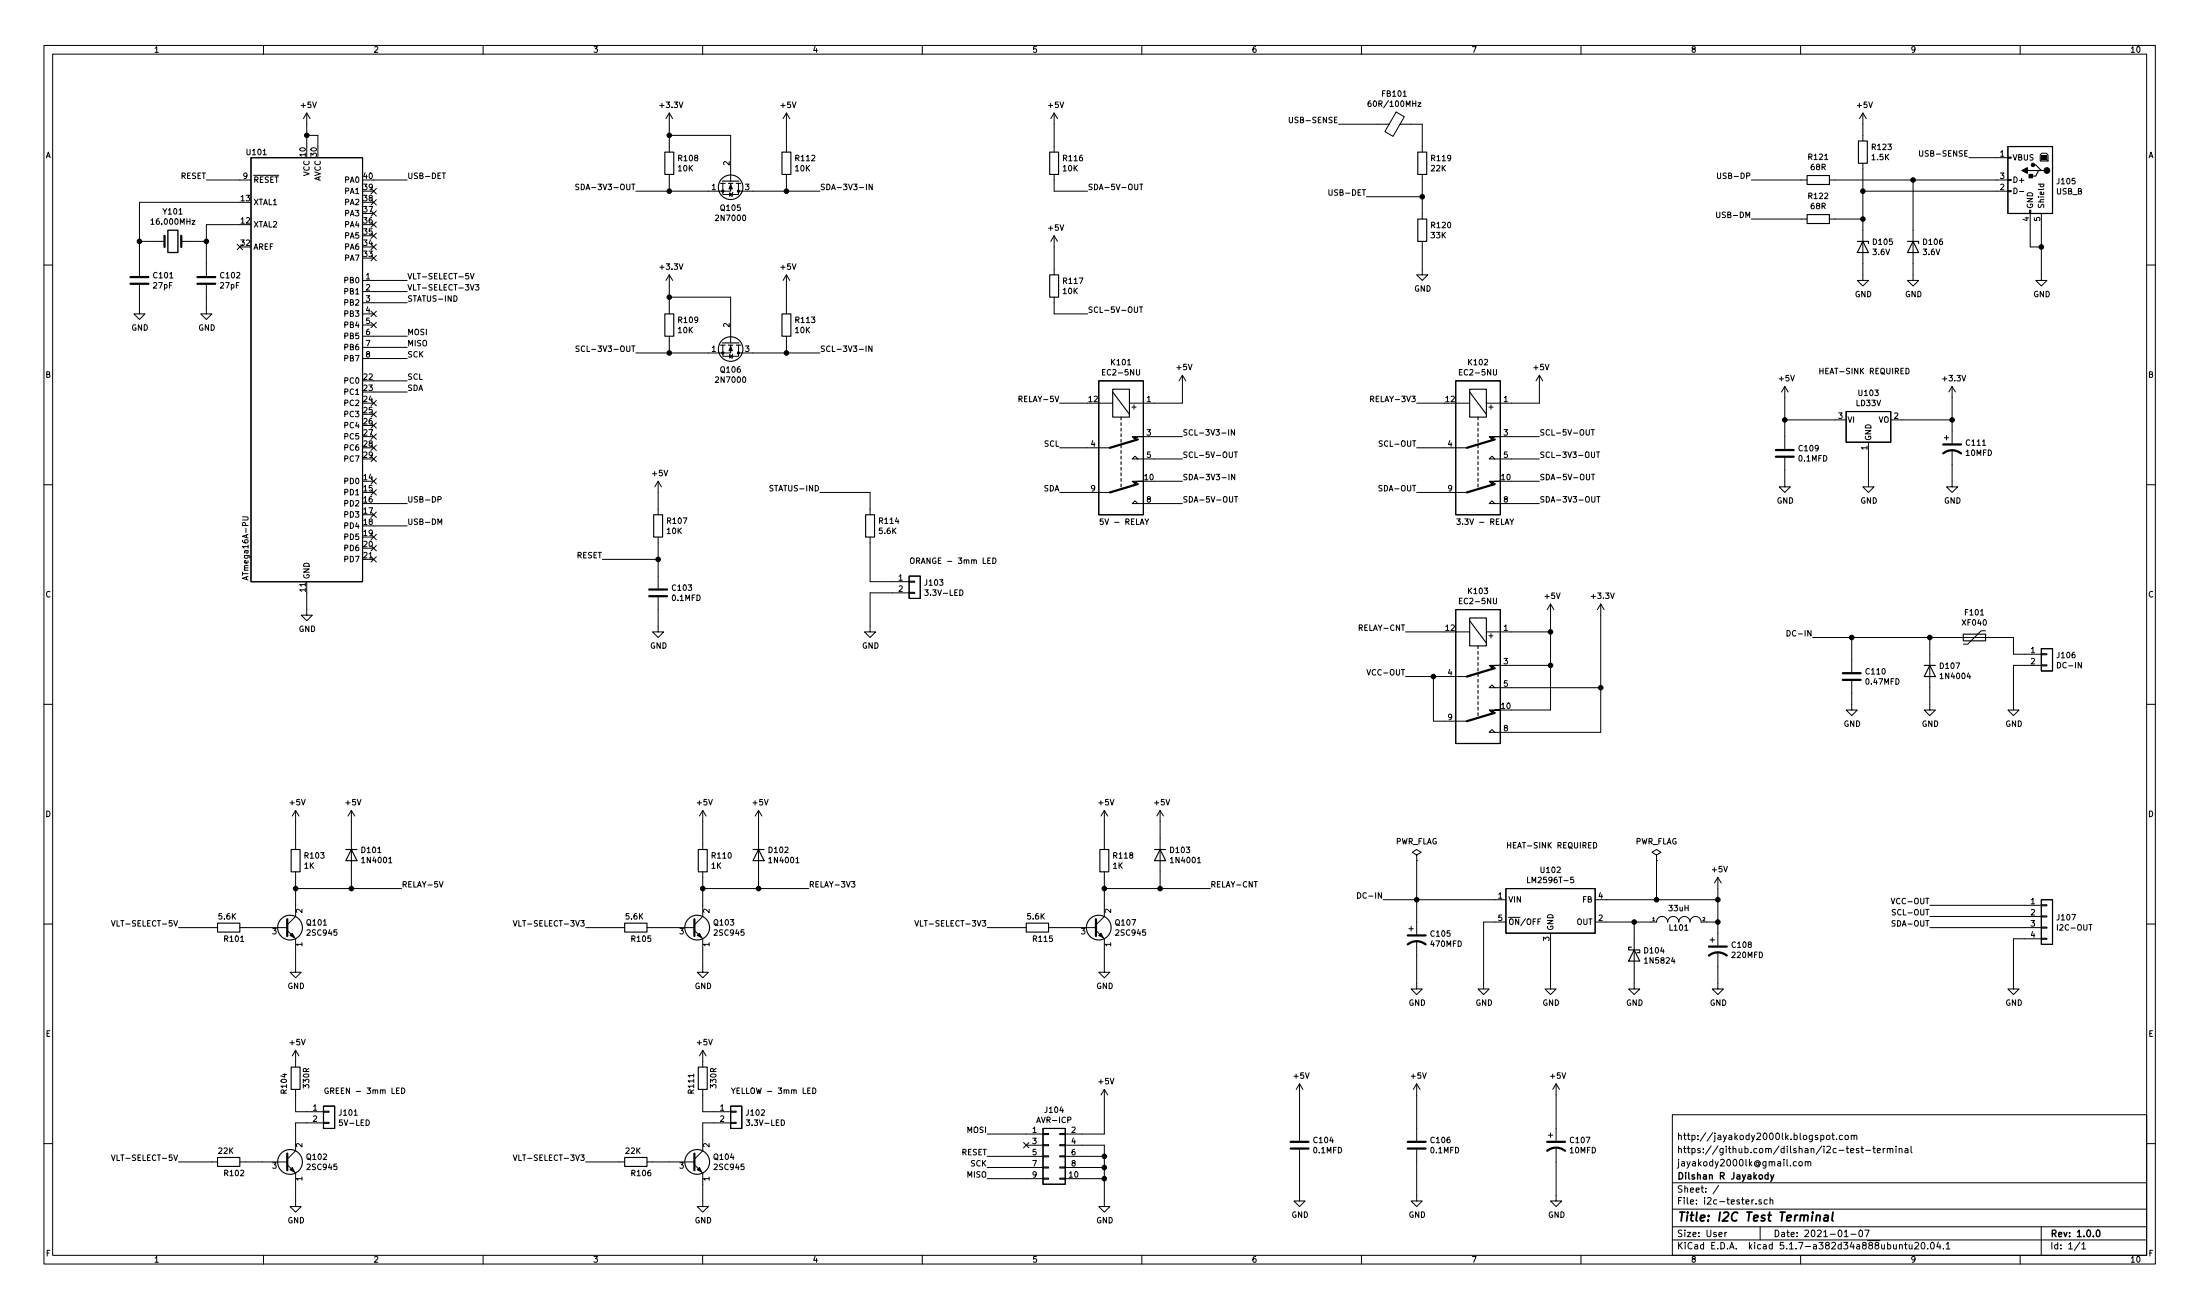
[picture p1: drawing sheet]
<svg xmlns="http://www.w3.org/2000/svg" width="501mm" height="298mm" viewBox="0 0 501 298" stroke-linecap="round" stroke-linejoin="round" font-family="sans-serif">
<g fill="none" stroke="#000" stroke-width=".23">
<path d="M10 10.3h480.8v277.4h-480.8zM12 12.3h476.8v273.5h-476.8zM60 10.3v2M110 10.3v2M160 10.3v2M210 10.3v2M260 10.3v2M310 10.3v2M360 10.3v2M410 10.3v2M460 10.3v2M69.8 25.7l-.7 1.3"/>
<path d="M69.8 25.7v7.7M69.8 25.7l.8 1.3M69.8 30.8h2.6v2.6M100.7 39.4h.7M152.4 25.7v8.9M152.4 39.7v3.8M152.4 25.7l-.8 1.3M152.4 25.7l.8 1.3M152.4 30.8h14v10.4M179.1 25.7v8.9M179.1 39.7v3.8M179.1 25.7l-.8 1.3"/>
<path d="M179.1 25.7l.7 1.3M240 39.7v3.8h7.6M240 25.7v8.9M240 25.7l-.7 1.3M240 25.7l.8 1.3M293.6 26.7v1l.2 .2 .5-.2v-1M304.8 28.3h11.5M312.1 23h-.4l-.2 .5 .1 .6 .5 .1v-.7l-.4-.1-.2 .3M317.9 25.5l1.9 1.1-2.6 4.4-1.9-1zM318.8 28.3h5v6.3M322.9 23.4h.6l-.6 .8h.6M323.8 39.7v10.2"/>
<path d="M391.1 39.4v1l.2 .2 .5-.2v-1M424.2 37.2v26.6h1.2l-1.2 1.3-1.3-1.3h1.3M424.2 25.7v6.4M424.2 25.7l-.8 1.3M424.2 25.7l.7 1.3M437.1 34.3v1l.2 .3 .5-.3v-1M448.3 35.9h8.9M457.2 35.8h.8v.2h-.8zM464.9 34.9h1.1l.3 .4v1.4h-1.7v-1.4zM31.7 54.9h5.8M34.4 50.1l.3-.3v1.3M34.4 51.1h.7"/>
<path d="M41.3 54.9h5.7M47 41h10.1M54 55.6l1.2 1.2M54.6 46.1h-22.9v16.7M54.6 51.1h-7.6v11.7M55.2 55.6l-1.2 1.2M84.5 58.1l1.2 1.3M84.5 55.6l1.2 1.2M84.5 53.1l1.2 1.2M84.5 50.5l1.2 1.2M84.5 48l1.2 1.2M84.5 45.4l1.2 1.3"/>
<path d="M84.5 42.9l1.2 1.2M85.1 41h7.6M85.7 58.1l-1.2 1.3M85.7 55.6l-1.2 1.2M85.7 53.1l-1.2 1.2M85.7 50.5l-1.2 1.2M85.7 48l-1.2 1.2M85.7 45.4l-1.2 1.3M85.7 42.9l-1.2 1.2M131.8 42h-.7v.4l.6 .3 .1 .3-.2 .2-.5-.1M132.4 41.9a.64 .64 0 0 1 .7 .7 .64 .64 0 0 1-.7 .6zM164.6 41.7v2.6h3.5v-2.6"/>
<path d="M166.1 43.9l.7 .4-.7 .4zM166.4 41.7v1.8h-21.6M166.9 43.8l-.3 1M168.1 43.5h18.6M197.3 41.9v1.3M198.6 41.9v1.3l-.7-1.3v1.3M240 53.7v8.9M240 53.7l-.7 1.2M240 53.7l.8 1.2M258.4 41.9v1.1l.2 .2 .5-.2v-1.1M259.5 41.9h.7M259.9 41.9v1.3"/>
<path d="M302.6 43.2v1l.2 .3 .5-.3v-1M311.1 44.8h12.7M323.8 54.9v7.7h1.3l-1.3 1.2-1.2-1.2h1.2M390.9 48.3v1l.2 .2 .5-.2v-1M398.8 49.9h12.7M398.8 41h12.7M416.6 49.9h7.6M416.6 41h40.6M424.2 43.5h33M435.6 41v22.8h1.3l-1.3 1.3-1.3-1.3h1.3M457.2 43.4h.8v.2h-.8zM457.2 40.8h.8v.3h-.8z"/>
<path d="M458.6 42.8a.64 .64 0 0 1 .7 .6 .64 .64 0 0 1-.7 .7zM459.8 43.6h1M462.2 47.8h.2v.8h-.2zM462.3 48.6v7.6h2.5M464.1 41.9h1.3M464.6 41.9l-.1 .4 .3 .2 .5-.1v-.5M464.8 48.6v15.2h1.3l-1.3 1.3-1.3-1.3h1.3M10 60.3h2M31.7 64.9v6.6h1.3l-1.3 1.2-1.2-1.2h1.2M47 64.9v6.6h1.3l-1.3 1.2-1.3-1.2h1.3M82.5 63.8h10.2M82.5 66.4h10.2"/>
<path d="M82.5 68.9h10.2M82.5 71.5h2.6M82.5 74h2.6M82.5 76.5h10.2M82.5 79.1h10.2M84.5 70.8l1.2 1.3M84.5 73.4l1.2 1.2M85.7 70.8l-1.2 1.3M85.7 73.4l-1.2 1.2M103.4 67.3a.64 .64 0 0 1 .7 .7 .64 .64 0 0 1-.7 .6zM107.1 64.8l.4 1.2 .4-1.2M107.1 62.2l.4 1.3 .4-1.3"/>
<path d="M108.3 64.8h.7l-.4 .5 .4 .1v.5l-.2 .1-.5-.1M131.9 78.8l-.7 .1 .1 .4 .4 .2 .2 .3-.3 .2h-.5M133.1 78.9a.56 .56 0 0 0-.7 .5 .56 .56 0 0 0 .7 .5M152.4 62.6l-.8 1.2M152.4 62.6v8.9M152.4 76.5v3.8M152.4 62.6l.8 1.2M152.4 67.6h14v10.5M164.6 78.6v2.5h3.5v-2.5M166.4 78.6v1.7h-21.6M179.1 62.6l-.8 1.2M179.1 62.6v8.9"/>
<path d="M179.1 76.5v3.8M179.1 62.6l.7 1.2M197.2 78.7v1.3M198.6 78.7v1.3l-.8-1.3v1.3M240 67.6v3.9h7.6M258.3 69.9v1l.2 .2 .5-.2v-1M259.4 69.9h.8M259.8 69.9v1.2M488.8 60.3h2M82.5 81.6h10.2M84.5 91.2l1.2 1.2M84.5 93.7l1.2 1.2"/>
<path d="M84.5 98.8l1.2 1.2M84.5 96.2l1.2 1.3M85.1 89.2h7.6M85.1 86.7h7.6M85.7 91.2l-1.2 1.2M85.7 93.7l-1.2 1.2M85.7 98.8l-1.2 1.2M85.7 96.2l-1.2 1.3M166.1 80.7l.7 .4-.7 .4zM166.9 80.6l-.3 1M168.1 80.3h18.6M232 90.8l.7-.1v-.4l-.7-.1v1.2"/>
<path d="M241.3 91.8h6.3M250.2 91.8h3.2M260.3 99.4h8.9M269.2 85.4l-.7 1.3M269.2 85.4v6.4h-12M269.2 85.4l.8 1.3M279.8 97.8v1.3M281.1 97.8v1.3l-.7-1.3v1.3M312.1 90.8h.6l.1-.5-.7-.1v1.2M322.6 91.8h6.3M331.5 91.8h3.1M341.6 99.4h8.9"/>
<path d="M350.5 85.4l-.7 1.3M350.5 85.4v6.4h-12M350.5 85.4l.8 1.3M361.2 97.8v1l.2 .3 .5-.3v-1M362.3 97.8h.7M362.7 97.8v1.3M406.4 95.6h14M406.4 88v14.2M406.4 88l-.8 1.2M406.4 88l.8 1.2M430.5 95.6h14M434 83.8a.64 .64 0 0 1 .7 .7 .64 .64 0 0 1-.7 .6z"/>
<path d="M442.7 99.6h1M443.2 99.1v1.1M444.5 88l-.8 1.2M444.5 88v12.9M444.5 88l.8 1.2M10 110.3h2M55.2 117.7h1.1l.2 .2-.1 .4-.1 .1h-1.1M84.5 116.6l1.2 1.2M84.5 111.5l1.2 1.2M84.5 108.9l1.2 1.3M84.5 103.9l1.2 1.2M84.5 101.3l1.2 1.2"/>
<path d="M85.1 114.6h7.6M85.1 119.7h7.6M85.7 116.6l-1.2 1.2M85.7 111.5l-1.2 1.2M85.7 108.9l-1.2 1.3M85.7 103.9l-1.2 1.2M85.7 101.3l-1.2 1.2M99.7 113.7l.7-.1v-.4l-.7-.2v1.3M99.7 119.4v-1.3l.5 .9 .4-.9v1.3M149.9 109.6l-.8 1.2M149.9 109.6v7.6M149.9 109.6l.7 1.2"/>
<path d="M176 110.6h-.6v.5l.5 .1 .1 .3-.2 .3-.5-.1M186.7 112.1h11.4v5.1M241.3 101.9h11.4M241.3 112.1h11.4M259.1 104.5l-.7-.7-.6 .7h11.4M259.1 114.6l-.7-.6-.6 .6h11.4M259.6 119.4l.4-1.3 .5 1.3M259.7 119h.6M260.7 118.1l.4 .7 .5-.7M261.1 118.8v.6M262.9 109.6h6.3M279.8 108v1.2"/>
<path d="M279.9 102.9v1l.2 .2 .5-.2v-1M280 113v1.1l.2 .2 .5-.2v-1.1M281 102.9h.8M281.1 113h.7M281.2 108v1.2l-.8-1.2v1.2M281.4 102.9v1.2M281.5 113v1.3M314.7 110.6h-.7v.4l.6 .2 .1 .3-.2 .3-.5-.1M314.8 100.4l-.7 .1v.4l.5 .2 .2 .3-.3 .2h-.5M322.6 101.9h11.4M322.6 112.1h11.4M340.4 104.5l-.7-.7-.6 .7h11.4"/>
<path d="M340.4 114.6l-.7-.6-.6 .6h11.4M342.7 119.4l.5-1.3 .4 1.3M342.8 119h.7M343.8 118.1l.4 .7 .5-.7M344.2 109.6h6.3M344.2 118.8v.6M361.2 108v1l.3 .2 .4-.2v-1M362.4 102.9v1l.2 .2h.4l.1-.2v-1M362.4 108h.7M362.4 113v1.1l.3 .2 .5-.2v-1.1M362.7 108v1.2M363.5 102.9h.8"/>
<path d="M363.6 113h.7M363.9 102.9v1.2M364 113v1.3M406.4 104.2v6.6h1.3l-1.3 1.3-1.3-1.3h1.3M425.4 100.7v10.1h1.3l-1.3 1.3-1.2-1.3h1.2M444.5 102.4v8.4h1.3l-1.3 1.3-1.3-1.3h1.3M488.8 110.3h2M56.5 131.2l-1.3 .4 1.3 .4M69.8 135v5h1.3l-1.3 1.3-1.2-1.3h1.2M84.5 126.7l1.2 1.2M84.5 124.2l1.2 1.2M84.5 121.6l1.2 1.3"/>
<path d="M85.7 126.7l-1.2 1.2M85.7 124.2l-1.2 1.2M85.7 121.6l-1.2 1.3M137.2 127.3h12.7M149.9 136v7.8h1.2l-1.2 1.3-1.3-1.3h1.3M149.9 122.3v11.6M198.1 122.3v10.1h8.9M207 134.8h1.3v.3h-1.3zM207 132.3h1.3v.2h-1.3zM207 135h-8.9v8.8h1.3l-1.3 1.3-1.3-1.3h1.3M218.5 134.3a.64 .64 0 0 1 .8 .6 .64 .64 0 0 1-.8 .6zM224.9 127.6h.4"/>
<path d="M225.5 127h-.6v1.3h.6M226.1 127a.64 .64 0 0 1 .7 .6 .64 .64 0 0 1-.7 .7zM353.1 137.5v24.1h-8.9M353.1 137.5l-.8 1.3M353.1 137.5l.7 1.3M364.5 137.5v29.2h-25.4l.6-.6 .7 .6M364.5 137.5l-.8 1.3M364.5 137.5l.8 1.3M311.3 152.4l.4 1.3 .4-1.3M320 143.8h8.9M320 154h14M326.4 154v10.2h7.6"/>
<path d="M331.5 143.8h3.1M338.5 143.8h14.6M340.4 156.5l-.7-.6-.6 .6h25.4M341.6 151.5h11.5M406.9 143.5a.64 .64 0 0 1 .7 .7 .64 .64 0 0 1-.7 .6zM412.7 145.1h45.8v3.8h6.3M421.6 155v6.6h1.3l-1.3 1.3-1.2-1.3h1.2M421.6 145.1v7.9M439.4 145.1v16.5h1.3l-1.3 1.3-1.3-1.3h1.3M452.1 143.6h-1l-3 3h-1.1M464.8 151.3h1.3v.3h-1.3zM464.8 148.8h1.3v.3h-1.3z"/>
<path d="M464.8 151.5h-6.3v10.1h1.2l-1.2 1.3-1.3-1.3h1.3M10 160.3h2M488.8 160.3h2M67.3 198.5v10.1l-1.9 1.9M67.3 184.5v8.9M67.3 184.5l-.8 1.3M67.3 184.5l.8 1.3M80 184.5v17.8M80 184.5l-.8 1.3M80 184.5l.8 1.3M88.5 196.4h.7M160 184.5v8.9"/>
<path d="M160 198.5v10.1l-1.9 1.9M160 184.5l-.7 1.3M160 184.5l.8 1.3M172.7 184.5v17.8M172.7 184.5l-.7 1.3M172.7 184.5l.8 1.3M181.2 196.4h.7M251.5 184.5v8.9M251.5 198.5v10.1l-1.9 1.9M251.5 184.5l-.8 1.3M251.5 184.5l.7 1.3M264.2 184.5v17.8"/>
<path d="M264.2 184.5l-.8 1.3M264.2 184.5l.7 1.3M272.7 196.4h.7M322.6 194.6l1-.6-1-.6-1 .6 1 .6v1.3M322.6 195.9h.1M322.6 195.9v16.8M347.8 199.7v1.2h.6M358.3 199.7h-.6l-.1 .6 .5-.1 .2 .2v.3l-.2 .2-.5-.1M362.9 191.8a.64 .64 0 0 1 .7 .6 .64 .64 0 0 1-.7 .6zM377.2 194.6l1-.6-1-.6-1 .6 1 .6v1.3M377.2 195.9h.1M377.2 195.9v8.9"/>
<path d="M391.2 199.7v15.5M391.2 199.7l-.8 1.3M391.2 199.7l.7 1.3M10 210.3h2M25.4 209.6l.4 1.2 .4-1.2M40.6 211.2h8.9M54.6 211.2h10.8M65.4 211.8l1.9 1.9v7.6h1.3l-1.3 1.3-1.3-1.3h1.3M67.3 202.3h24.1M100 200.7l.5 1.2 .4-1.2M116.9 209.6l.4 1.2 .4-1.2M133.3 211.2h8.9"/>
<path d="M147.3 211.2h10.8M158.1 211.8l1.9 1.9v7.6h1.3l-1.3 1.3-1.3-1.3h1.3M160 202.3h24.1M193.9 200.7h.8l-.4 .4 .3 .2v.6l-.7-.1M208.3 209.6l.4 1.2 .5-1.2M224.8 211.2h8.9M238.8 211.2h10.8M249.6 211.8l1.9 1.9v7.6h1.2l-1.2 1.3-1.3-1.3h1.3M251.5 202.3h24.1M285.6 200.7h.7M309.1 203.2a.64 .64 0 0 1 .8 .6 .64 .64 0 0 1-.8 .7zM315 204.8h27.9"/>
<path d="M320.8 211.4h1M321.3 210.9v1M322.6 214.2v10.9h1.2l-1.2 1.3-1.3-1.3h1.3M342.9 209.9h-5.1v15.2h1.3l-1.3 1.3-1.3-1.3h1.3M350.8 209.2h-.6v1.2M353.1 212.4v12.7h1.2l-1.2 1.3-1.3-1.3h1.3M363.2 209.9h14a1.27 1.27 0 0 1 1.3-1.3 1.27 1.27 0 0 1 1.2 1.3 1.27 1.27 0 0 1 1.3-1.3 1.27 1.27 0 0 1 1.3 1.3 1.27 1.27 0 0 1 1.2-1.3 1.27 1.27 0 0 1 1.3 1.3 1.27 1.27 0 0 1 1.3-1.3 1.27 1.27 0 0 1 1.2 1.3h3.9M363.2 204.8h28M372.1 209.9v15.2h1.3l-1.3 1.3-1.3-1.3h1.3M389.4 213.9h1M389.9 213.4v1.1M391.2 216.7v8.4h1.2l-1.2 1.3-1.3-1.3h1.3"/>
<path d="M430.6 204.5l.4 1.2 .5-1.2M431.5 209.6l-.6 .1v.3l.5 .3 .1 .3-.2 .2h-.5M431.6 207.1h-.7l.1 .5 .5 .2 .1 .3-.3 .2-.4-.1M439.4 211.2h25.4M439.4 206.1h25.4M439.4 208.6h25.4M464.8 213.6h1.3v.2h-1.3zM464.8 211h1.3v.3h-1.3zM464.8 205.9h1.3v.3h-1.3zM464.8 208.5h1.3v.2h-1.3zM464.8 213.7h-6.3v11.4h1.2l-1.2 1.3-1.3-1.3h1.3M488.8 210.3h2"/>
<path d="M67.3 239.1v3.8M67.3 239.1l-.8 1.3M67.3 239.1l.8 1.3M160 239.1v3.8M160 239.1l-.7 1.3M160 239.1l.8 1.3M67.3 248v5.1h6.4M73.7 255.5h1.2v.2h-1.2zM73.7 252.9h1.2v.3h-1.2zM73.7 255.6h-6.4v6.4l-1.9 1.9M90.3 248.3h.4M90.9 247.7h-.6v1.2h.6"/>
<path d="M91.4 247.7a.64 .64 0 0 1 .8 .6 .64 .64 0 0 1-.8 .6zM160 248v5.1h6.4M166.4 255.5h1.2v.2h-1.2zM166.4 252.9h1.2v.3h-1.2zM166.4 255.6h-6.4v6.4l-1.9 1.9M177.9 254.9a.64 .64 0 0 1 .7 .7 .64 .64 0 0 1-.7 .6zM183.9 248.3h.4M184.5 247.7h-.6v1.2h.6M185.1 247.7a.64 .64 0 0 1 .7 .6 .64 .64 0 0 1-.7 .6zM224.8 258.1h12.7M237.5 258h1.3v.3h-1.3zM241.3 258h1.3v.3h-1.3z"/>
<path d="M251.5 248v10.1h-8.9M251.5 248l-.8 1.3M251.5 248l.7 1.3M295.9 246.7l-.8 1.3M295.9 246.7v13M295.9 246.7l.8 1.3M322.6 246.7v13M322.6 246.7l-.8 1.3M322.6 246.7l.7 1.3M352.6 258.4h1M353.1 257.9v1M354.3 246.7l-.7 1.3"/>
<path d="M354.3 246.7v13M354.3 246.7l.8 1.3M380.8 253.8h108v32h-108zM414.6 258.5l.4-.1 .3 .3-.1 .6h-.6M416 258.6l.2-.2 .4 .2v.7l-.2 .1-.4-.1zM417.1 258.4h.6M417.3 257.9v1.3l.4 .2M418.2 259.3v.1M419.5 258.5l-.4-.1-.3 .3 .1 .6h.6M420.2 258.6l.2-.2 .4 .2v.7l-.2 .1-.4-.1zM421.5 258.6l.6-.1 .1 .9M421.5 258.4v1"/>
<path d="M422.2 258.6l.2-.2 .3 .1 .1 .9M10 260.3h2M25.4 262.9l.4 1.3 .4-1.3M40.6 264.5h8.9M54.6 264.5h10.8M65.4 265.1l1.9 1.9v7.7h1.3l-1.3 1.2-1.3-1.2h1.3M116.9 262.9l.4 1.3 .4-1.3M133.3 264.5h8.9M147.3 264.5h10.8M158.1 265.1l1.9 1.9v7.7h1.3l-1.3 1.2-1.3-1.2h1.3M224.8 268.3h12.7M224.8 263.2h12.7"/>
<path d="M224.8 265.8h12.7M233.1 260.1l1.2 1.2M233.7 260.7h3.8M234.3 260.1l-1.2 1.2M237.5 268.2h1.3v.2h-1.3zM237.5 265.6h1.3v.3h-1.3zM237.5 260.6h1.3v.2h-1.3zM237.5 263.1h1.3v.3h-1.3zM241.3 268.2h1.3v.2h-1.3zM241.3 265.6h1.3v.3h-1.3zM241.3 260.6h1.3v.2h-1.3zM241.3 263.1h1.3v.3h-1.3z"/>
<path d="M242.6 260.7h8.9v14h1.2l-1.2 1.2-1.3-1.2h1.3M242.6 268.3h8.9M242.6 263.2h8.9M242.6 265.8h8.9M295.9 261.7v11.7h1.3l-1.3 1.3-1.3-1.3h1.3M322.6 261.7v11.7h1.2l-1.2 1.3-1.3-1.3h1.3M354.3 261.2v12.2h1.3l-1.3 1.3-1.2-1.3h1.2M380.8 279.3h108M380.8 275.2h108M380.8 269.2h108M391.3 269.8l-1.2 2M399.3 273.1l-.4 .3"/>
<path d="M399.8 274v.1M400.8 279.3v3M401 273.2l-.3-.1-.2 .2 .1 .2 .4 .2v.3h-.5M402.4 273.2l-.4-.1-.3 .3 .1 .6h.6M403 273.2h.6l.1 .9M403 272.6v1.5M409 264.5l-.4-.1-.3 .3 .2 .6h.5M409.7 264.5l.2-.1 .4 .1v.8l-.2 .1-.4-.1zM411 264.5h.6l.1 .9M411 264.4v1M411.7 264.6l.2-.2 .3 .1 .1 .9M421.4 261.9l.7-.1-.1-.3-.4-.1-.2 .2 .1 .7h.5"/>
<path d="M423.2 261.5l-.3-.1-.2 .2v.3l.5 .1v.3h-.5M423.7 261.4h.6M424 260.9v1.3l.3 .2M424.8 261.9h1.2M426.4 261.4h.6M426.7 260.9v1.3l.3 .2M427.5 261.9l.7-.1-.1-.3-.4-.1-.2 .2v.7h.6M428.8 261.4v1M429.2 261.4l-.4 .3M429.7 261.5h.6l.1 .9M429.7 261.4v1M430.4 261.6l.2-.2 .3 .1 .1 .9"/>
<path d="M431.7 260.9v.2M431.7 261.4v1M432.4 261.5h.6l.1 .9M432.4 261.4v1M433.8 261.5h.6v.9M434.4 261.8l-.5 .1-.2 .2 .2 .3 .5-.1M435.2 260.9v1.3l.2 .2M464.8 279.3v6.5M488.8 260.3h2M60 285.8v1.9M110 285.8v1.9M160 285.8v1.9"/>
<path d="M210 285.8v1.9M260 285.8v1.9M310 285.8v1.9M360 285.8v1.9M380.8 282.3h108M392.8 280.5v1M393.2 280.5l-.4 .3M410 285.8v1.9M420 281.5h.8M421.5 281h1.1M423.4 280.2l.2-.2a.81 .81 0 0 1 .5 .8 .81 .81 0 0 1-.5 .7l-.2-.1-.1-.4zM424.6 280h1l-.6 1.5"/>
<path d="M432.5 283.4h.6l.1 .9M432.5 283.3v1M433.7 283.3h.5M433.9 282.8v1.3l.3 .2M434.7 283.3l.1 .9h.6M435.4 283.3v1M436 283l.6-.2 .3 .4-1 1.1h1M437.6 283l.2-.2a.8 .8 0 0 1 .5 .8 .8 .8 0 0 1-.5 .7l-.4-.6zM438.9 284.2v.1M439.7 283l.2-.2a.8 .8 0 0 1 .6 .8 .8 .8 0 0 1-.6 .7l-.3-.6zM441.4 282.7l-.4 1.1h.9M441.7 283.3v1"/>
<path d="M442.5 284.2v.1M443.2 283.2l.4-.4v1.5M443.2 284.3h.8M460 285.8v1.9M473.6 282.7l-1.3 2M474 283.2l.5-.4v1.5M474 284.3h.9"/>
</g>
<path d="M38.2 52.4h2.3v5.1h-2.3zM402.6 267.5l-.4-.1-.3 .3 .1 .6h.6M402.6 266.9v1.5M403.2 267.4l.3 1M403.9 267.4l-.5 1.4-.2 .1M477.4 280.2l.3-.2a.81 .81 0 0 1 .5 .8 .81 .81 0 0 1-.5 .7l-.3-.1-.1-.4z" fill="none" stroke="#000" stroke-width=".3"/>
<path d="M413.6 276.8l.3-.2 .5 .1v1.2M415.5 276.7h.7v1.2M416.3 277.1l-.7 .1a.4 .4 0 0 0-.3 .3 .4 .4 0 0 0 .2 .4l.7-.1M417.4 275.9l-.3 1.8 .3 .2" fill="none" stroke="#000" stroke-width=".41"/>
<g fill="none" stroke="#000" stroke-width=".25">
<path d="M57.1 35.9h25.4v96.5h-25.4zM151.4 34.6h2v5.1h-2zM178.1 34.6h2v5.1h-2zM239 34.6h2v5.1h-2zM322.8 34.6h2.1v5.1h-2.1zM411.5 40h5.1v2h-5.1zM423.2 32.1h2v5.1h-2zM457.2 33.4h10.2v15.2h-10.2zM461.6 38.8h2.6M462.9 37.5h.6l1.3 1.3h.7M464.8 38.8h-.6l-.7 1.3h-1.2M164.1 41.7h1"/>
<path d="M164.5 41.2h3.8M165.9 41.7h1M167.6 41.7h1.1M322.8 49.9h2.1v5h-2.1zM411.5 48.8h5.1v2.1h-5.1zM422.9 54.9h2.5v.6M424.2 54.9l1.2 2.6h-2.5zM434.3 54.9h2.6v.6M435.6 54.9l1.3 2.6h-2.6zM151.4 71.5h2v5h-2zM164.1 78.6h1M164.5 78.1h3.8"/>
<path d="M165.9 78.6h1M167.6 78.6h1.1M178.1 71.5h2v5h-2zM239 62.6h2v5h-2zM250.2 86.7h10.1v30.5h-10.1zM253.4 88.6h3.8v6.4h-3.8zM253.4 89.2l3.8 5.1M255.3 95v.6M255.3 96.2v.7M255.3 97.5v.6M255.3 98.8v.6M331.5 86.7h10.1v30.5h-10.1z"/>
<path d="M334.6 88.6h3.9v6.4h-3.9zM334.6 89.2l3.9 5.1M336.5 95v.6M336.5 96.2v.7M336.5 97.5v.6M336.5 98.8v.6M420.4 93.7h10.1v7h-10.1zM148.8 117.2h2.1v5.1h-2.1zM197.1 117.2h2v5.1h-2zM255.3 100v.7M255.3 101.3v.6M255.3 102.6v.6"/>
<path d="M255.3 103.8v.7M255.3 105.1v.6M255.3 106.4v.6M255.3 107.7v.6M255.3 108.9v.7M255.3 110.2v.6M336.5 100v.7M336.5 101.3v.6M336.5 102.6v.6M336.5 103.8v.7M336.5 105.1v.6M336.5 106.4v.6"/>
<path d="M336.5 107.7v.6M336.5 108.9v.7M336.5 110.2v.6M207 131.1h2.5v5.1h-2.5zM331.5 138.8h10.1v30.4h-10.1zM334.6 140.7h3.9v6.3h-3.9zM334.6 141.3l3.9 5.1M336.5 147v.7M336.5 148.3v.6M336.5 149.6v.6M336.5 150.8v.7M336.5 152.1v.6"/>
<path d="M336.5 153.4v.6M336.5 154.6v.7M336.5 155.9v.6M336.5 157.2v.6M336.5 158.5v.6M336.5 159.7v.7M438.1 151.5h2.6M439.4 151.5l1.3 2.5h-2.6zM447 144.4h5.1v1.5h-5.1zM464.8 147.7h2.6v5h-2.6zM336.5 161v.6M336.5 162.3v.6"/>
<path d="M66.3 193.4h2v5.1h-2zM78.7 193.4h2.6M80 193.4l1.3 2.5h-2.6zM159 193.4h2v5.1h-2zM171.4 193.4h2.6M172.7 193.4l1.3 2.5h-2.6zM250.4 193.4h2.1v5.1h-2.1zM262.9 193.4h2.5M264.2 193.4l1.2 2.5h-2.5zM49.5 210.1h5.1v2.1h-5.1zM142.2 210.1h5.1v2.1h-5.1zM233.7 210.1h5.1v2.1h-5.1z"/>
<path d="M342.9 202.3h20.3v10.1h-20.3zM371.5 215.6h-.7v.6h2.6v.7h-.7M372.1 216.2l1.3 2.6h-2.6zM464.8 204.8h2.6v10.2h-2.6zM66.3 242.9h2v5.1h-2zM73.7 251.8h2.5v5.1h-2.5zM159 242.9h2v5.1h-2zM166.4 251.8h2.5v5.1h-2.5zM237.5 256.9h5.1v12.7h-5.1zM49.5 263.5h5.1v2h-5.1zM142.2 263.5h5.1v2h-5.1z"/>
<circle cx="166.4" cy="42.6" r="2.79"/>
<circle cx="166.4" cy="79.5" r="2.79"/>
<circle cx="66" cy="211.2" r="2.82"/>
<circle cx="158.7" cy="211.2" r="2.82"/>
<circle cx="250.2" cy="211.2" r="2.82"/>
<circle cx="66" cy="264.5" r="2.82"/>
<circle cx="158.7" cy="264.5" r="2.82"/>
</g>
<g fill="#000" stroke="#000" stroke-width=".25">
<path d="M460.4 38.8l1.2-.6v1.3zM462 39.7h.8v.8h-.8z"/>
<circle cx="69.8" cy="30.8" r=".51"/>
<circle cx="152.4" cy="30.8" r=".51"/>
<circle cx="462.9" cy="37.5" r=".38"/>
<circle cx="466.1" cy="38.8" r=".63"/>
<circle cx="31.8" cy="54.9" r=".51"/>
<circle cx="47" cy="54.9" r=".51"/>
<circle cx="152.4" cy="43.5" r=".51"/>
<circle cx="179.1" cy="43.5" r=".51"/>
<circle cx="323.8" cy="44.8" r=".51"/>
<circle cx="424.2" cy="43.5" r=".51"/>
<circle cx="424.2" cy="49.9" r=".51"/>
<circle cx="435.6" cy="41" r=".51"/>
<circle cx="464.8" cy="56.2" r=".51"/>
<circle cx="152.4" cy="67.6" r=".51"/>
<circle cx="152.4" cy="80.3" r=".51"/>
<circle cx="179.1" cy="80.3" r=".51"/>
<circle cx="406.4" cy="95.6" r=".51"/>
<circle cx="444.5" cy="95.6" r=".51"/>
<circle cx="149.9" cy="127.3" r=".51"/>
<circle cx="326.4" cy="154" r=".51"/>
<circle cx="353.1" cy="143.8" r=".51"/>
<circle cx="353.1" cy="151.5" r=".51"/>
<circle cx="364.5" cy="156.5" r=".51"/>
<circle cx="421.6" cy="145.1" r=".51"/>
<circle cx="439.4" cy="145.1" r=".51"/>
<circle cx="67.3" cy="202.3" r=".51"/>
<circle cx="80" cy="202.3" r=".51"/>
<circle cx="160" cy="202.3" r=".51"/>
<circle cx="172.7" cy="202.3" r=".51"/>
<circle cx="251.5" cy="202.3" r=".51"/>
<circle cx="264.2" cy="202.3" r=".51"/>
<circle cx="322.6" cy="204.8" r=".51"/>
<circle cx="372.1" cy="209.9" r=".51"/>
<circle cx="377.2" cy="204.8" r=".51"/>
<circle cx="391.2" cy="204.8" r=".51"/>
<circle cx="391.2" cy="209.9" r=".51"/>
<circle cx="251.5" cy="265.8" r=".51"/>
<circle cx="251.5" cy="268.3" r=".51"/>
<circle cx="251.5" cy="263.2" r=".51"/>
</g>
<g fill="#000" stroke="#000" stroke-width=".23">
<path d="M464.8 35.4h1.3v1h-1.3zM166.4 42l.4 1h-.8zM166.4 78.8l.4 1h-.8zM257.8 99.4h2.5h-1.2l-.7 .6zM339.1 99.4h2.5h-1.2l-.7 .6zM257.8 109.6h2.5h-1.2l-.7 .6zM339.1 109.6h2.5h-1.2l-.7 .6zM339.1 151.5h2.5h-1.2l-.7 .6zM339.1 161.6h2.5h-1.2l-.7 .7zM66.5 212.4l.6 1-1.1-.5zM158.7 212.9l.6-.5 .5 1zM250.2 212.9l.5-.5 .5 1z"/>
<path d="M66 266.3l.5-.5 .6 1zM158.7 266.3l.6-.5 .5 1z"/>
<circle cx="164.6" cy="43.5" r=".25"/>
<circle cx="168.1" cy="43.5" r=".25"/>
<circle cx="164.6" cy="80.3" r=".25"/>
<circle cx="168.1" cy="80.3" r=".25"/>
</g>
<g fill="none" stroke="#000" stroke-width=".51">
<path d="M37.5 53.7v2.5M41.3 53.7v2.5M29.7 64.6h4.1M29.7 63.1h4.1M45 64.6h4M45 63.1h4M259.1 100l-6.4 1.9M259.1 110.2l-6.4 1.9M340.4 100l-6.4 1.9M340.4 110.2l-6.4 1.9M404.4 104h4M404.4 102.4h4"/>
<path d="M442.5 103.2a3.3 3.3 0 0 1 4 0M442.5 101.2h4M147.8 135.7h4.1M147.8 134.2h4.1M340.4 152.1l-6.4 1.9M419.6 154.8h4.1M419.6 153.2h4.1M340.4 162.3l-6.4 1.9M65.4 209.3v3.8M158.1 209.3v3.8M249.6 209.3v3.8M320.5 215a3.3 3.3 0 0 1 4.1 0"/>
<path d="M320.5 212.9h4.1M389.1 217.5a3.3 3.3 0 0 1 4.1 0M389.1 215.5h4.1M293.9 259.9h4M320.5 259.9h4.1M352.3 259.9h4.1M65.4 262.6v3.8M158.1 262.6v3.8M293.9 261.4h4M320.5 261.4h4.1M352.3 262a3.3 3.3 0 0 1 4.1 0"/>
</g>
<text font-size="2.8" x="381.8" y="278">Title: I2C Test Terminal</text>
<g font-size="2.1">
<text x="381.8" y="262.5">https://github.com/dilshan/i2c-test-terminal</text>
<text x="381.8" y="259.5">http://jayakody2000lk.blogspot.com</text>
<text x="381.8" y="268.5">Dilshan R Jayakody</text>
<text x="381.8" y="265.5">jayakody2000lk@gmail.com</text>
<text x="381.8" y="274.2">File: i2c-tester.sch</text>
<text x="381.8" y="271.5">Sheet: /</text>
<text x="381.8" y="281.6">Size: User</text>
<text x="403.8" y="281.6">Date: 2021-01-07</text>
<text x="466.8" y="281.6">Rev: 1.0.0</text>
<text x="381.8" y="284.4">KiCad E.D.A. kicad 5.1.7-a382d34a888ubuntu20.04.1</text>
<text x="466.8" y="284.4">Id: 1/1</text>
</g>
<g font-size="1.8">
<text x="35" y="12">1</text>
<text x="85" y="12">2</text>
<text x="135" y="12">3</text>
<text x="185" y="12">4</text>
<text x="235" y="12">5</text>
<text x="285" y="12">6</text>
<text x="335" y="12">7</text>
<text x="385" y="12">8</text>
<text x="435" y="12">9</text>
<text x="485" y="12">10</text>
<text x="314.9" y="22">FB101</text>
<text x="68.6" y="24.6">+5V</text>
<text x="150.4" y="24.6">+3.3V</text>
<text x="177.9" y="24.6">+5V</text>
<text x="238.8" y="24.6">+5V</text>
<text x="294.5" y="28">USB-SENSE</text>
<text x="312.3" y="24.3">60R/100MHz</text>
<text x="423" y="24.6">+5V</text>
<text x="10.4" y="36">A</text>
<text x="56.3" y="35.3">U101</text>
<text x="69.6" y="35.6" transform="rotate(-90 69.6 35.6)">10</text>
<text x="72.1" y="35.6" transform="rotate(-90 72.1 35.6)">30</text>
<text x="426.4" y="34.1">R123</text>
<text x="438" y="35.6">USB-SENSE</text>
<text x="455.4" y="35.6">1</text>
<text x="489.2" y="36">A</text>
<text x="41.1" y="40.7">RESET</text>
<text x="55.4" y="40.7">9</text>
<text x="57.7" y="41.6">RESET</text>
<text x="70.5" y="40.1" transform="rotate(-90 70.5 40.1)">VCC</text>
<text x="73" y="41.4" transform="rotate(-90 73 41.4)">AVCC</text>
<text x="78.6" y="41.6">PA0</text>
<text x="82.9" y="40.7">40</text>
<text x="92.7" y="40.7">USB-DET</text>
<text x="154.5" y="39">10K</text>
<text x="154.6" y="36.7">R108</text>
<text x="166.1" y="37.6" transform="rotate(-90 166.1 37.6)">2</text>
<text x="181.1" y="39">10K</text>
<text x="181.3" y="36.7">R112</text>
<text x="242.1" y="39">10K</text>
<text x="242.2" y="36.7">R116</text>
<text x="325.9" y="39">22K</text>
<text x="326" y="36.7">R119</text>
<text x="392" y="40.7">USB-DP</text>
<text x="411.9" y="36.4">R121</text>
<text x="412.4" y="38.7">68R</text>
<text x="426.3" y="36.5">1.5K</text>
<text x="455.4" y="40.7">3</text>
<text x="458.2" y="36.5">VBUS</text>
<text x="458.2" y="41.6">D+</text>
<text x="468.5" y="41.9">J105</text>
<text x="54.9" y="45.8">13</text>
<text x="57.7" y="46.7">XTAL1</text>
<text x="78.6" y="46.7">PA2</text>
<text x="78.6" y="44.2">PA1</text>
<text x="82.9" y="45.8">38</text>
<text x="82.9" y="43.3">39</text>
<text x="133" y="43.3">SDA-3V3-OUT</text>
<text x="162.1" y="43.3">1</text>
<text x="164.2" y="48">Q105</text>
<text x="169.7" y="43.3">3</text>
<text x="186.7" y="43.3">SDA-3V3-IN</text>
<text x="247.6" y="43.3">SDA-5V-OUT</text>
<text x="303.3" y="44.5">USB-DET</text>
<text x="411.9" y="45.3">R122</text>
<text x="412.4" y="47.6">68R</text>
<text x="455.4" y="43.3">2</text>
<text x="462.9" y="47.6" transform="rotate(-90 462.9 47.6)">GND</text>
<text x="465.5" y="47.6" transform="rotate(-90 465.5 47.6)">Shield</text>
<text x="468.2" y="44.3">USB_B</text>
<text x="34.8" y="51.1">16.000MHz</text>
<text x="37.3" y="48.8">Y101</text>
<text x="54.9" y="50.9">12</text>
<text x="57.7" y="51.8">XTAL2</text>
<text x="78.6" y="51.8">PA4</text>
<text x="78.6" y="49.2">PA3</text>
<text x="82.9" y="53.4">35</text>
<text x="82.9" y="50.9">36</text>
<text x="82.9" y="48.3">37</text>
<text x="163.3" y="50.3">2N7000</text>
<text x="238.8" y="52.5">+5V</text>
<text x="326" y="51.9">R120</text>
<text x="391.7" y="49.6">USB-DM</text>
<text x="462" y="50.3" transform="rotate(-90 462 50.3)">4</text>
<text x="464.6" y="50.3" transform="rotate(-90 464.6 50.3)">5</text>
<text x="54.9" y="56">32</text>
<text x="57.7" y="56.9">AREF</text>
<text x="78.6" y="59.4">PA7</text>
<text x="78.6" y="56.9">PA6</text>
<text x="78.6" y="54.3">PA5</text>
<text x="82.9" y="58.5">33</text>
<text x="82.9" y="56">34</text>
<text x="325.9" y="54.2">33K</text>
<text x="426.5" y="58">3.6V</text>
<text x="426.6" y="55.7">D105</text>
<text x="438" y="58">3.6V</text>
<text x="438" y="55.7">D106</text>
<text x="35" y="65.7">27pF</text>
<text x="35.1" y="63.4">C101</text>
<text x="50.2" y="65.7">27pF</text>
<text x="50.3" y="63.4">C102</text>
<text x="78.6" y="64.5">PB0</text>
<text x="83.3" y="63.6">1</text>
<text x="92.7" y="63.6">VLT-SELECT-5V</text>
<text x="150.4" y="61.4">+3.3V</text>
<text x="177.9" y="61.4">+5V</text>
<text x="242.2" y="64.6">R117</text>
<text x="78.6" y="67">PB1</text>
<text x="78.6" y="69.6">PB2</text>
<text x="83.3" y="66.1">2</text>
<text x="83.3" y="68.7">3</text>
<text x="83.3" y="71.2">4</text>
<text x="92.7" y="68.7">STATUS-IND</text>
<text x="92.7" y="66.1">VLT-SELECT-3V3</text>
<text x="242.1" y="66.9">10K</text>
<text x="247.6" y="71.2">SCL-5V-OUT</text>
<text x="322" y="66.4">GND</text>
<text x="422.4" y="67.6">GND</text>
<text x="433.8" y="67.6">GND</text>
<text x="463" y="67.6">GND</text>
<text x="29.9" y="75.3">GND</text>
<text x="45.2" y="75.3">GND</text>
<text x="78.6" y="72.1">PB3</text>
<text x="78.6" y="74.6">PB4</text>
<text x="78.6" y="77.2">PB5</text>
<text x="83.3" y="73.7">5</text>
<text x="83.3" y="76.3">6</text>
<text x="92.7" y="76.3">MOSI</text>
<text x="154.5" y="75.8">10K</text>
<text x="154.6" y="73.5">R109</text>
<text x="166.1" y="74.5" transform="rotate(-90 166.1 74.5)">2</text>
<text x="181.1" y="75.8">10K</text>
<text x="181.3" y="73.5">R113</text>
<text x="78.6" y="79.7">PB6</text>
<text x="78.6" y="82.3">PB7</text>
<text x="83.3" y="78.8">7</text>
<text x="83.3" y="81.4">8</text>
<text x="92.7" y="78.8">MISO</text>
<text x="92.7" y="81.4">SCK</text>
<text x="133.2" y="80.1">SCL-3V3-OUT</text>
<text x="162.1" y="80.1">1</text>
<text x="169.7" y="80.1">3</text>
<text x="186.7" y="80.1">SCL-3V3-IN</text>
<text x="253.2" y="83.1">K101</text>
<text x="334.4" y="83.1">K102</text>
<text x="10.4" y="86">B</text>
<text x="78.6" y="87.3">PC0</text>
<text x="78.6" y="89.9">PC1</text>
<text x="82.9" y="86.4">22</text>
<text x="82.9" y="89">23</text>
<text x="92.7" y="89">SDA</text>
<text x="92.7" y="86.4">SCL</text>
<text x="163.3" y="87.1">2N7000</text>
<text x="164.2" y="84.8">Q106</text>
<text x="251.5" y="85.5">EC2-5NU</text>
<text x="268" y="84.3">+5V</text>
<text x="332.8" y="85.5">EC2-5NU</text>
<text x="349.3" y="84.3">+5V</text>
<text x="405.2" y="86.8">+5V</text>
<text x="414" y="85.2">HEAT-SINK REQUIRED</text>
<text x="442.5" y="86.8">+3.3V</text>
<text x="489.2" y="86">B</text>
<text x="78.6" y="92.4">PC2</text>
<text x="78.6" y="95">PC3</text>
<text x="82.9" y="91.5">24</text>
<text x="82.9" y="94.1">25</text>
<text x="232.6" y="91.5">RELAY-5V</text>
<text x="248" y="91.5">12</text>
<text x="258.8" y="93.2" transform="rotate(-90 258.8 93.2)">+</text>
<text x="261.1" y="91.5">1</text>
<text x="312.9" y="91.5">RELAY-3V3</text>
<text x="329.2" y="91.5">12</text>
<text x="340.1" y="93.2" transform="rotate(-90 340.1 93.2)">+</text>
<text x="342.4" y="91.5">1</text>
<text x="418.6" y="95.3">3</text>
<text x="422.7" y="92.4">LD33V</text>
<text x="423.3" y="90.1">U103</text>
<text x="431.3" y="95.3">2</text>
<text x="78.6" y="97.5">PC4</text>
<text x="78.6" y="100">PC5</text>
<text x="82.9" y="96.6">26</text>
<text x="82.9" y="99.1">27</text>
<text x="82.9" y="101.7">28</text>
<text x="237.8" y="101.7">SCL</text>
<text x="248.4" y="101.7">4</text>
<text x="261.1" y="99.1">3</text>
<text x="269.2" y="99.1">SCL-3V3-IN</text>
<text x="314.7" y="101.7">SCL-OUT</text>
<text x="329.7" y="101.7">4</text>
<text x="342.4" y="99.1">3</text>
<text x="350.5" y="99.1">SCL-5V-OUT</text>
<text x="420.6" y="96.2">VI</text>
<text x="426.1" y="100.4" transform="rotate(-90 426.1 100.4)">GND</text>
<text x="427.7" y="96.2">VO</text>
<text x="447.8" y="101.5">C111</text>
<text x="78.6" y="102.6">PC6</text>
<text x="78.6" y="105.1">PC7</text>
<text x="82.9" y="104.2">29</text>
<text x="261.1" y="104.2">5</text>
<text x="269.2" y="104.2">SCL-5V-OUT</text>
<text x="342.4" y="104.2">5</text>
<text x="350.5" y="104.2">SCL-3V3-OUT</text>
<text x="409.7" y="105">0.1MFD</text>
<text x="409.7" y="102.7">C109</text>
<text x="425.2" y="102.4" transform="rotate(-90 425.2 102.4)">1</text>
<text x="447.7" y="103.8">10MFD</text>
<text x="78.6" y="110.2">PD0</text>
<text x="78.6" y="112.7">PD1</text>
<text x="82.9" y="109.3">14</text>
<text x="82.9" y="111.8">15</text>
<text x="148.6" y="108.4">+5V</text>
<text x="176" y="111.8">STATUS-IND</text>
<text x="237.6" y="111.8">SDA</text>
<text x="248.4" y="111.8">9</text>
<text x="260.7" y="109.3">10</text>
<text x="269.2" y="109.3">SDA-3V3-IN</text>
<text x="314.5" y="111.8">SDA-OUT</text>
<text x="329.7" y="111.8">9</text>
<text x="341.9" y="109.3">10</text>
<text x="350.5" y="109.3">SDA-5V-OUT</text>
<text x="78.6" y="115.3">PD2</text>
<text x="78.6" y="117.8">PD3</text>
<text x="82.9" y="114.4">16</text>
<text x="82.9" y="116.9">17</text>
<text x="82.9" y="119.5">18</text>
<text x="92.7" y="114.4">USB-DP</text>
<text x="92.7" y="119.5">USB-DM</text>
<text x="152" y="119.2">R107</text>
<text x="200.3" y="119.2">R114</text>
<text x="250.2" y="119.5">5V - RELAY</text>
<text x="261.1" y="114.4">8</text>
<text x="269.2" y="114.4">SDA-5V-OUT</text>
<text x="331.5" y="119.5">3.3V - RELAY</text>
<text x="342.4" y="114.4">8</text>
<text x="350.5" y="114.4">SDA-3V3-OUT</text>
<text x="404.6" y="114.6">GND</text>
<text x="423.6" y="114.6">GND</text>
<text x="442.7" y="114.6">GND</text>
<text x="78.6" y="120.4">PD4</text>
<text x="78.6" y="122.9">PD5</text>
<text x="78.6" y="125.4">PD6</text>
<text x="82.9" y="122">19</text>
<text x="82.9" y="124.5">20</text>
<text x="151.9" y="121.5">10K</text>
<text x="200.3" y="121.5">5.6K</text>
<text x="56.6" y="131.4" transform="rotate(-90 56.6 131.4)">ATmega16A-PU</text>
<text x="70.5" y="131.9" transform="rotate(-90 70.5 131.9)">GND</text>
<text x="78.6" y="128">PD7</text>
<text x="82.9" y="127.1">21</text>
<text x="131.3" y="127.1">RESET</text>
<text x="207" y="128.4">ORANGE - 3mm LED</text>
<text x="10.4" y="136">C</text>
<text x="69.6" y="134.7" transform="rotate(-90 69.6 134.7)">11</text>
<text x="153.1" y="136.8">0.1MFD</text>
<text x="153.2" y="134.5">C103</text>
<text x="204.6" y="132.2">1</text>
<text x="204.6" y="134.7">2</text>
<text x="210.7" y="133.3">J103</text>
<text x="211.1" y="135.6">3.3V-LED</text>
<text x="332.8" y="137.5">EC2-5NU</text>
<text x="334.4" y="135.2">K103</text>
<text x="351.8" y="136.3">+5V</text>
<text x="362.5" y="136.3">+3.3V</text>
<text x="489.2" y="136">C</text>
<text x="68" y="143.8">GND</text>
<text x="309.8" y="143.6">RELAY-CNT</text>
<text x="329.2" y="143.6">12</text>
<text x="342.4" y="143.6">1</text>
<text x="447" y="142.4">XF040</text>
<text x="447.6" y="140.1">F101</text>
<text x="148" y="147.7">GND</text>
<text x="196.3" y="147.7">GND</text>
<text x="340.1" y="145.2" transform="rotate(-90 340.1 145.2)">+</text>
<text x="407.8" y="144.9">DC-IN</text>
<text x="462.4" y="148.7">1</text>
<text x="468.5" y="149.8">J106</text>
<text x="312" y="153.8">VCC-OUT</text>
<text x="329.7" y="153.8">4</text>
<text x="342.4" y="151.2">3</text>
<text x="425" y="153.5">C110</text>
<text x="425" y="155.8">0.47MFD</text>
<text x="441.9" y="152.3">D107</text>
<text x="442.1" y="154.6">1N4004</text>
<text x="462.4" y="151.2">2</text>
<text x="468.8" y="152.1">DC-IN</text>
<text x="341.9" y="161.4">10</text>
<text x="342.4" y="156.3">5</text>
<text x="329.7" y="163.9">9</text>
<text x="342.4" y="166.5">8</text>
<text x="419.8" y="165.4">GND</text>
<text x="437.6" y="165.4">GND</text>
<text x="456.6" y="165.4">GND</text>
<text x="10.4" y="186">D</text>
<text x="66.1" y="183.3">+5V</text>
<text x="78.8" y="183.3">+5V</text>
<text x="158.8" y="183.3">+5V</text>
<text x="171.5" y="183.3">+5V</text>
<text x="250.2" y="183.3">+5V</text>
<text x="262.9" y="183.3">+5V</text>
<text x="489.2" y="186">D</text>
<text x="69.3" y="197.7">1K</text>
<text x="69.5" y="195.4">R103</text>
<text x="82.4" y="194.2">D101</text>
<text x="82.7" y="196.5">1N4001</text>
<text x="162" y="197.7">1K</text>
<text x="162.2" y="195.4">R110</text>
<text x="175.2" y="194.2">D102</text>
<text x="175.4" y="196.5">1N4001</text>
<text x="253.4" y="197.7">1K</text>
<text x="253.6" y="195.4">R118</text>
<text x="266.6" y="194.2">D103</text>
<text x="266.9" y="196.5">1N4001</text>
<text x="317.6" y="192.2">PWR_FLAG</text>
<text x="342.9" y="193.1">HEAT-SINK REQUIRED</text>
<text x="372.2" y="192.2">PWR_FLAG</text>
<text x="91.4" y="202">RELAY-5V</text>
<text x="184.1" y="202">RELAY-3V3</text>
<text x="275.6" y="202">RELAY-CNT</text>
<text x="348.5" y="201">LM2596T-5</text>
<text x="351" y="198.7">U102</text>
<text x="389.9" y="198.6">+5V</text>
<text x="49.9" y="209.3">5.6K</text>
<text x="68.8" y="207.8" transform="rotate(-90 68.8 207.8)">2</text>
<text x="142.6" y="209.3">5.6K</text>
<text x="161.5" y="207.8" transform="rotate(-90 161.5 207.8)">2</text>
<text x="234" y="209.3">5.6K</text>
<text x="253" y="207.8" transform="rotate(-90 253 207.8)">2</text>
<text x="310.1" y="204.6">DC-IN</text>
<text x="341.1" y="204.6">1</text>
<text x="341.1" y="209.6">5</text>
<text x="343.4" y="205.4">VIN</text>
<text x="360.3" y="205.4">FB</text>
<text x="364" y="209.6">2</text>
<text x="364" y="204.6">4</text>
<text x="380.1" y="207.4">33uH</text>
<text x="431.4" y="205.8">VCC-OUT</text>
<text x="431.6" y="208.4">SCL-OUT</text>
<text x="462.4" y="205.8">1</text>
<text x="462.4" y="208.4">2</text>
<text x="468.5" y="209.5">J107</text>
<text x="27" y="210.9">VLT-SELECT-5V</text>
<text x="51.2" y="214.4">R101</text>
<text x="62.1" y="212.7">3</text>
<text x="68.8" y="215.4" transform="rotate(-90 68.8 215.4)">1</text>
<text x="70" y="210.7">Q101</text>
<text x="70.1" y="213">2SC945</text>
<text x="118.7" y="210.9">VLT-SELECT-3V3</text>
<text x="143.9" y="214.4">R105</text>
<text x="154.8" y="212.7">3</text>
<text x="161.5" y="215.4" transform="rotate(-90 161.5 215.4)">1</text>
<text x="162.7" y="210.7">Q103</text>
<text x="162.8" y="213">2SC945</text>
<text x="210.1" y="210.9">VLT-SELECT-3V3</text>
<text x="235.4" y="214.4">R115</text>
<text x="246.2" y="212.7">3</text>
<text x="253" y="215.4" transform="rotate(-90 253 215.4)">1</text>
<text x="254.1" y="210.7">Q107</text>
<text x="254.3" y="213">2SC945</text>
<text x="325.9" y="213.2">C105</text>
<text x="325.9" y="215.5">470MFD</text>
<text x="343.4" y="210.5">ON/OFF</text>
<text x="352.8" y="214.2" transform="rotate(-90 352.8 214.2)">3</text>
<text x="353.7" y="211.9" transform="rotate(-90 353.7 211.9)">GND</text>
<text x="359" y="210.5">OUT</text>
<text x="380.3" y="211.8">L101</text>
<text x="394.5" y="215.8">C108</text>
<text x="431.4" y="210.9">SDA-OUT</text>
<text x="462.4" y="210.9">3</text>
<text x="462.4" y="213.4">4</text>
<text x="468.8" y="211.8">I2C-OUT</text>
<text x="374.5" y="217">D104</text>
<text x="374.8" y="219.3">1N5824</text>
<text x="394.5" y="218.1">220MFD</text>
<text x="65.5" y="225.1">GND</text>
<text x="158.2" y="225.1">GND</text>
<text x="249.6" y="225.1">GND</text>
<text x="320.8" y="228.9">GND</text>
<text x="336" y="228.9">GND</text>
<text x="351.2" y="228.9">GND</text>
<text x="370.3" y="228.9">GND</text>
<text x="389.3" y="228.9">GND</text>
<text x="456.6" y="228.9">GND</text>
<text x="10.4" y="236">E</text>
<text x="66.1" y="237.9">+5V</text>
<text x="158.8" y="237.9">+5V</text>
<text x="489.2" y="236">E</text>
<text x="294.7" y="245.5">+5V</text>
<text x="321.4" y="245.5">+5V</text>
<text x="353.1" y="245.5">+5V</text>
<text x="65.3" y="248.8" transform="rotate(-90 65.3 248.8)">R104</text>
<text x="70.4" y="247.5" transform="rotate(-90 70.4 247.5)">330R</text>
<text x="73.7" y="249">GREEN - 3mm LED</text>
<text x="158" y="248.8" transform="rotate(-90 158 248.8)">R111</text>
<text x="163.1" y="247.5" transform="rotate(-90 163.1 247.5)">330R</text>
<text x="166.4" y="249">YELLOW - 3mm LED</text>
<text x="250.2" y="246.8">+5V</text>
<text x="71.3" y="252.8">1</text>
<text x="71.3" y="255.4">2</text>
<text x="77.4" y="254">J101</text>
<text x="77.5" y="256.3">5V-LED</text>
<text x="164" y="252.8">1</text>
<text x="164" y="255.4">2</text>
<text x="170.1" y="254">J102</text>
<text x="170.4" y="256.3">3.3V-LED</text>
<text x="220.3" y="257.9">MOSI</text>
<text x="235.1" y="257.9">1</text>
<text x="236.4" y="255.6">AVR-ICP</text>
<text x="238.1" y="253.3">J104</text>
<text x="244" y="257.9">2</text>
<text x="49.8" y="262.6">22K</text>
<text x="68.8" y="261.2" transform="rotate(-90 68.8 261.2)">2</text>
<text x="142.5" y="262.6">22K</text>
<text x="161.5" y="261.2" transform="rotate(-90 161.5 261.2)">2</text>
<text x="218.9" y="263">RESET</text>
<text x="235.1" y="260.4">3</text>
<text x="235.1" y="263">5</text>
<text x="244" y="260.4">4</text>
<text x="244" y="263">6</text>
<text x="299.2" y="262.5">0.1MFD</text>
<text x="299.2" y="260.2">C104</text>
<text x="325.8" y="262.5">0.1MFD</text>
<text x="325.9" y="260.2">C106</text>
<text x="357.5" y="262.5">10MFD</text>
<text x="357.7" y="260.2">C107</text>
<text x="27" y="264.2">VLT-SELECT-5V</text>
<text x="51.2" y="267.7">R102</text>
<text x="62.1" y="266">3</text>
<text x="68.8" y="268.8" transform="rotate(-90 68.8 268.8)">1</text>
<text x="70" y="264">Q102</text>
<text x="70.1" y="266.3">2SC945</text>
<text x="118.7" y="264.2">VLT-SELECT-3V3</text>
<text x="143.9" y="267.7">R106</text>
<text x="154.8" y="266">3</text>
<text x="161.5" y="268.8" transform="rotate(-90 161.5 268.8)">1</text>
<text x="162.7" y="264">Q104</text>
<text x="162.8" y="266.3">2SC945</text>
<text x="220.3" y="268.1">MISO</text>
<text x="221.1" y="265.5">SCK</text>
<text x="235.1" y="265.5">7</text>
<text x="235.1" y="268.1">9</text>
<text x="243.5" y="268.1">10</text>
<text x="244" y="265.5">8</text>
<text x="65.5" y="278.5">GND</text>
<text x="158.2" y="278.5">GND</text>
<text x="249.6" y="278.5">GND</text>
<text x="294.1" y="277.2">GND</text>
<text x="320.8" y="277.2">GND</text>
<text x="352.5" y="277.2">GND</text>
<text x="10.5" y="286">F</text>
<text x="35" y="287.4">1</text>
<text x="85" y="287.4">2</text>
<text x="135" y="287.4">3</text>
<text x="185" y="287.4">4</text>
<text x="235" y="287.4">5</text>
<text x="285" y="287.4">6</text>
<text x="335" y="287.4">7</text>
<text x="385" y="287.4">8</text>
<text x="435" y="287.4">9</text>
<text x="485" y="287.4">10</text>
<text x="489.3" y="286">F</text>
</g>
<g font-size="1.1">
<text x="376.3" y="209.7">1</text>
<text x="387.7" y="209.7">2</text>
</g>
</svg>
